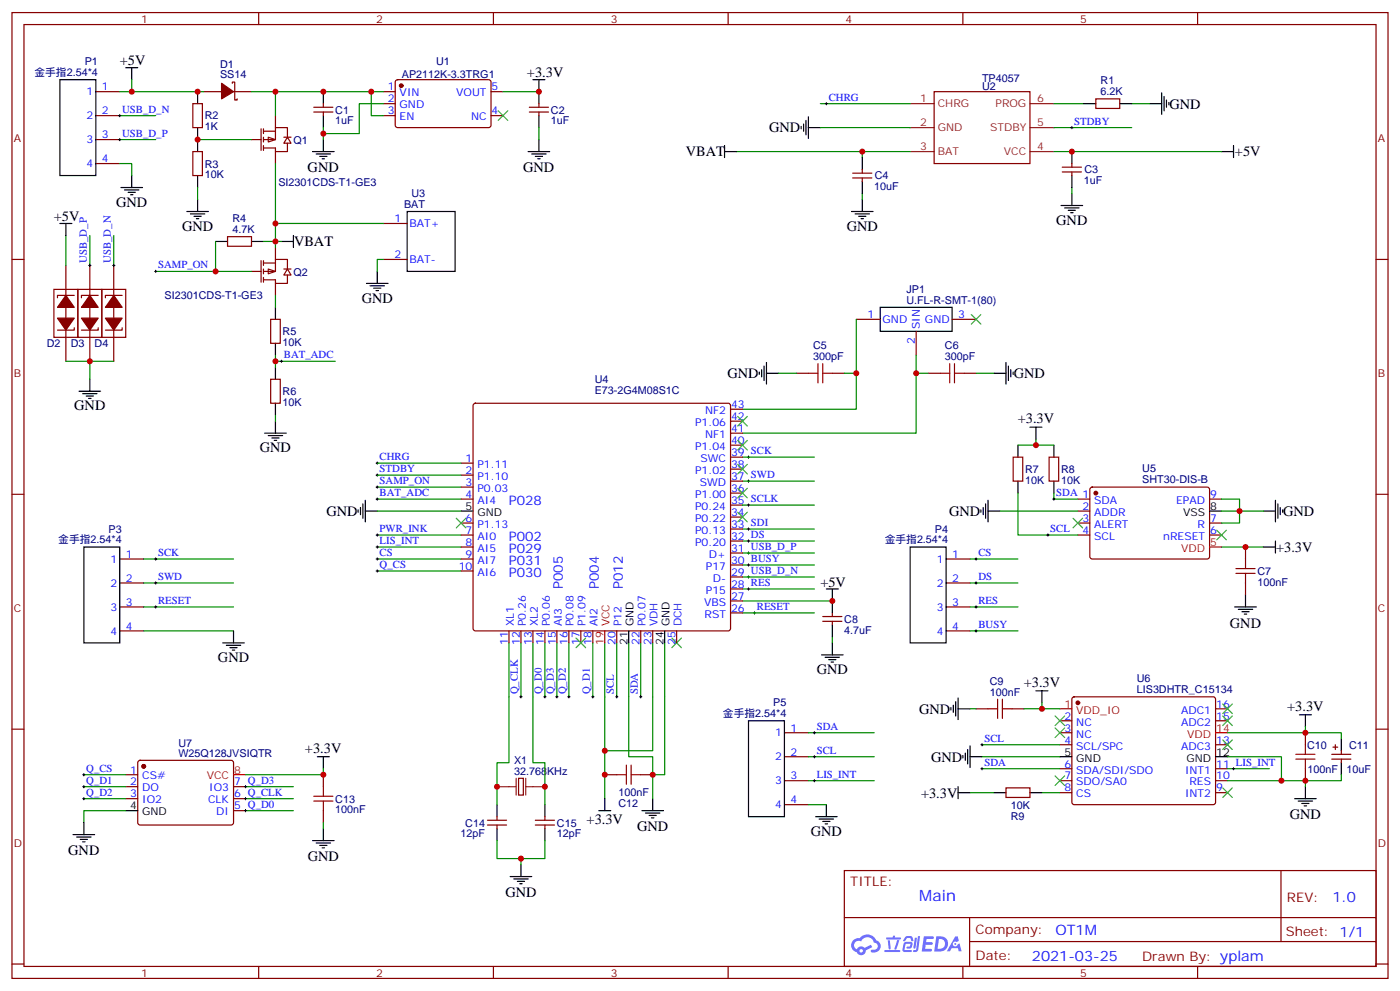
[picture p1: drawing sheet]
<svg xmlns="http://www.w3.org/2000/svg" width="412mm" height="292mm" viewBox="0 0 412 292" stroke-linecap="round" stroke-linejoin="round" font-family="sans-serif">
<g fill="none" stroke="#870000" stroke-width=".35">
<path d="M3.5 3.7h405.4v284.3h-405.4zM7.1 7.2h398.2v277.3h-398.2zM76.2 3.7v3.5M145.3 3.7v3.5M214.5 3.7v3.5M283.6 3.7v3.5M352.8 3.7v3.5M3.5 76.4h3.6M405.3 76.4h3.6M3.5 145.5h3.6M405.3 145.5h3.6M3.5 214.7h3.6"/>
<path d="M405.3 214.7h3.6M248.7 256.3h156.6v28.2h-156.6zM377.3 256.3v20.9M248.7 270.1h156.5M285.6 277.2h119.6M285.6 270.1v14.2M3.5 283.8h3.6M76.2 284.5v3.5M145.3 284.5v3.5M214.5 284.5v3.5M283.6 284.5v3.5M352.8 284.5v3.5"/>
<path d="M405.3 283.8h3.6"/>
</g>
<g fill="#5487ff">
<path d="M272.1 275.6h2.6l.3 .2-.1 .6h-2l-.1 1h1.6l.4 .4-.4 .3h-1.7l-.2 1.2 1.8 .1 .3 .3-.2 .4h-2.9z"/>
<path d="M281.4 275.7h.7l.4 1.3-.7 .3a.74 .74 0 0 0-1.1 .3 .74 .74 0 0 0 .5 1.1 .74 .74 0 0 0 .9-.7l.5-.3 .7 2.4h-.9l-.2-1h-1.9l-.5 1h-.9z"/>
<path d="M269.5 276.1h.6l-.4 2.9a.31 .31 0 0 1-.3 .3 .31 .31 0 0 1-.3-.3z"/>
<path d="M270.4 275.6h.6l-.5 4a.89 .89 0 0 1-.7 .7 .89 .89 0 0 1-.9-.3l1-.5z"/>
<path d="M266.8 275.8l.6-.2 1.2 .1 .5 1.3-.6 .1-.4-.9-1 .1a.95 .95 0 0 1-1 .8l-.1-.2z"/>
<path d="M266.4 277.5l1.8-.2a1.04 1.04 0 0 1 .6 1.1 1.04 1.04 0 0 1-.8 .9h-.7a.29 .29 0 0 1-.3-.4 .29 .29 0 0 1 .3-.2h.7l.2-.8h-1.4l-.4 1.7 1.9 .1a.29 .29 0 0 1 .3 .3 .29 .29 0 0 1-.3 .3h-2l-.4-.3 .2-2.1z"/>
<path d="M260.5 279.7h4.4a.3 .3 0 0 1 .3 .3 .3 .3 0 0 1-.3 .3h-4.3z"/>
<path d="M264.3 276.8h.6l-.5 1.6a1.02 1.02 0 0 1-.7 1.2l-.2-.3z"/>
<path d="M261.5 276.8h.6l.3 2.4-.3 .3-.3-.2z"/>
<path d="M261.1 276h1.9l.2-.5h.5l-.1 .5h1.5a.29 .29 0 0 1 .3 .3 .29 .29 0 0 1-.3 .3h-3.9z"/>
<path d="M275.8 275.6l-.6 4.5h1.4a2.27 2.27 0 0 0 2.7-2.3 2.27 2.27 0 0 0-2.7-2.2zM276.6 276.4a1.5 1.5 0 0 1 1.8 1.6 1.5 1.5 0 0 1-1.9 1.3h-.3z"/>
<path d="M251.4 276.8a2.09 2.09 0 0 0 1 3.5 1.37 1.37 0 0 0 1.5 .9 1.37 1.37 0 0 0 1.1-1.4l2-1-.5-.7-1.8 1a1.4 1.4 0 0 0-2.3 .4 1.32 1.32 0 0 1-.6-1.9 1.32 1.32 0 0 1 1.9-.4 2.02 2.02 0 0 1 2-1.3 2.02 2.02 0 0 1 1.8 1.6 1.09 1.09 0 0 1 1.1 1.4 1.09 1.09 0 0 1-1.6 .7 .41 .41 0 0 0-.5 .3 .41 .41 0 0 0 .4 .5 1.89 1.89 0 0 0 2.4-1.2 1.89 1.89 0 0 0-1.2-2.4 2.98 2.98 0 0 0-5-.6l-1 .1zM253.2 279.9a.52 .52 0 0 1 1 0 .52 .52 0 0 1-1 0z"/>
<circle cx="281.4" cy="277.9" r=".28"/>
</g>
<g fill="none" stroke="#000" stroke-width=".35">
<path d="M236 37.2v.7M236.7 36.5v2.1M237.4 35.5v4.2M238.1 37.6h3.6M238.1 34.4v6.3M319.3 30.5h3.5M329.8 30.5h3.6M338.7 30.5h3.5M342.2 27.3v6.4M342.9 28.4v4.2M343.6 29.5v2.1M344.3 30.2v.7"/>
<path d="M213.4 44.6h3.6M213.4 42.9v3.5M254 46.4v3.5M254 53.4v3.6M254 58.7v3.6M315.7 44.6v3.6M315.7 51.7v3.5M315.7 57v3.5M359.8 44.6h3.6M363.4 42.9v3.5M82.9 71.1h3.5M86.4 69.3v3.5"/>
<path d="M250.8 62.3h6.4M251.9 63h4.2M252.9 63.7h2.2M253.6 64.4h.8M312.6 60.5h6.3M313.6 61.2h4.3M314.7 61.9h2.1M315.4 62.6h.7M78 127.5h6.3M79 128.2h4.3M80.1 128.9h2.1M80.8 129.6h.7"/>
<path d="M81.1 124v3.5"/>
</g>
<path d="M268.1 30.5h7.1M268.1 37.6h7.1M303.4 30.5h7M303.4 37.6h7M268.1 44.6h7.1M303.4 44.6h7" fill="none" stroke="#8c2424" stroke-width=".35"/>
<path d="M275.2 27h28.2v21.2h-28.2zM322.8 29.1h7v2.8h-7zM251.2 52.4h5.6M251.2 51h5.6M254 49.9v1.1M254 52.4v1M312.9 50.6h5.7M312.9 49.2h5.7M315.7 48.2v1M315.7 50.6v1.1" fill="none" stroke="#870000" stroke-width=".35"/>
<path d="M241.7 30.5h26.4M241.7 37.6h26.4M310.4 30.5h8.9M310.4 37.6h23M333.4 30.5h5.3M217 44.6h37M254 57v1.7M268.1 44.6h-14.1v1.8M310.4 44.6h49.4M315.7 55.2v1.8" fill="none" stroke="#008700" stroke-width=".35"/>
<path d="M243.1 30.5h.7M243.4 30.2v.7M315.4 37.6h.7M315.7 37.2v.7" fill="none" stroke="#000" stroke-width=".29"/>
<path d="M79 79.2l2.1 .7-2.1 .7z" fill="#fff" stroke="#870000" stroke-width=".35"/>
<g fill="none" stroke="#870000" stroke-width=".35">
<path d="M28.2 27h7.1M28.2 34h7.1M60 27h5.3M68.4 24.5v-.3h.7v5.3h.7v-.4M68.8 27h5.3M92.4 33h5.7M92.4 31.6h5.7M95.2 30.5v1.1M95.2 33v1M112.9 27h3.5M112.9 30.5h3.5M112.9 34h3.5"/>
<path d="M116.7 23.7l.4-.2h27.1l.4 .7v12.9l-.7 .5-27.1-.1-.4-.6v-12.7zM144.6 27h3.6M144.6 34h3.6M155.9 33h5.7M155.9 31.6h5.7M158.7 30.5v1.1M158.7 33v1M28.2 41.1h7.1M28.2 48.2h7.1M67 69.7h7.1v2.8h-7.1zM74.1 79.9h2.8M76.9 76.7v6.4"/>
<path d="M77.6 77.4h3.5M77.6 76.7v1.4M77.6 79.2v1.4M81.1 76.4h3.6v2.8M81.1 76.4v3.5h-3.5M81.1 72.8v3.6M83.6 79.2h2.1M84.7 79.2l1 1.8h-2.1zM77.6 81.7v1.4M79.7 94h2.8v7.1h-2.8zM81.1 83.4v3.6M84.7 81v2.4h-3.6v-1h-3.5"/>
<path d="M79.7 111.7h2.8v7h-2.8z"/>
</g>
<g fill="none" stroke="#000" stroke-width=".35">
<path d="M37 19.9h3.6M38.8 19.9v3.6M17.6 23.5h10.6v28.2h-10.6zM95.2 27v3.5M95.2 34v3.6M157 23.5h3.5M158.7 23.5v7M158.7 34v3.6M35.6 55.2h6.4M36.7 55.9h4.2M37.7 56.6h2.2M38.5 57.3h.7"/>
<path d="M38.8 51.7v3.5M92.1 44.6h6.3M93.1 45.3h4.3M94.2 46h2.1M94.9 46.7h.7M95.2 41.1v3.5M155.6 44.6h6.3M156.6 45.3h4.3M157.7 46h2.1M158.4 46.7h.7M158.7 41.1v3.5M63.5 71.1h3.5"/>
<path d="M74.1 71.1h3.5M81.1 90.5v3.5M81.1 101.1v3.5M81.1 108.1v3.6M81.1 118.7v3.5"/>
</g>
<g fill="none" stroke="#008700" stroke-width=".35">
<path d="M35.3 27h24.7M35.3 34h10.6M38.8 23.5v3.5M95.2 37.6v3.5M95.2 27h17.7M109.4 27v7h3.5M112.9 30.5h-7.1v8.8h-10.6M148.2 27h10.5M158.7 37.6v3.5M35.3 48.2h3.5v3.5M35.3 41.1h10.6M45.9 79.9h28.2"/>
<path d="M63.5 71.1v8.8M77.6 71.1h3.5M82.9 71.1h-1.8v1.7M81.1 87v3.5M81.1 104.6v3.5M81.1 106.4h17.7M81.1 122.2v1.8"/>
</g>
<path d="M45.5 79.9h.7M45.9 79.6v.7M82.5 106.4h.8M82.9 106v.7" fill="none" stroke="#000" stroke-width=".29"/>
<g fill="#870000" stroke="#870000" stroke-width=".35">
<path d="M65.3 24.5l3.5 2.5-3.5 2.1z"/>
<circle cx="118.2" cy="25.2" r=".53"/>
</g>
<path d="M146.8 32.6l2.8 2.9M149.6 32.6l-2.8 2.9" fill="none" stroke="#3c3" stroke-width=".35"/>
<path d="M79 40.4l2.1 .7-2.1 .7z" fill="#fff" stroke="#870000" stroke-width=".35"/>
<g fill="none" stroke="#870000" stroke-width=".35">
<path d="M56.8 30.5h2.8v7.1h-2.8zM76.9 37.9v6.4M77.6 38.6h3.5M77.6 37.9v1.4M81.1 37.6h3.6v2.8M81.1 37.6v3.5h-3.5M81.1 34v3.6M56.8 44.6h2.8v7.1h-2.8zM74.1 41.1h2.8M77.6 40.4v1.4M77.6 42.9v1.4M81.1 44.6v3.6"/>
<path d="M83.6 40.4h2.1M84.7 40.4l1 1.8h-2.1zM84.7 42.2v2.4h-3.6v-1h-3.5M19.4 78.1v28.3M26.5 78.1v28.3M33.5 78.1v28.3M112.9 65.8h7M112.9 76.4h7M15.9 85.2h7v14.1h-7zM21.9 87h-5v.7M21.9 96.5v.7h-5M22.9 85.2h7.1v14.1h-7.1z"/>
<path d="M28.9 87h-4.9v.7M28.9 96.5v.7h-4.9M30 85.2h7v14.1h-7zM36 87h-5v.7M36 96.5v.7h-5M252.2 94h7.1M269.9 97.5v7.1M280.5 94h7M139.6 118.9l.5-.2h74.4l.5 .2 .2 .5v65.6l-.2 .5-.5 .2h-74.4l-.5-.2-.3-.5v-65.6zM234.6 109.9h3.5M245.2 109.9h3.5M273.4 109.9h3.5"/>
<path d="M284 109.9h3.5M135.8 136.3h3.5M135.8 139.9h3.5M215.2 138.1h3.5M215.2 134.6h3.5M215.2 131.1h3.5M215.2 127.5h3.5M215.2 124h3.5M215.2 120.5h3.5M298.4 134.6h2.9v7h-2.9zM309 134.6h2.9v7h-2.9zM135.8 143.4h3.5"/>
<path d="M135.8 146.9h3.5M135.8 154h3.5M135.8 157.5h3.5M215.2 159.3h3.5M215.2 155.8h3.5M215.2 152.2h3.5M215.2 148.7h3.5M215.2 145.2h3.5M215.2 141.6h3.5M317.5 146.9h3.5M317.5 154h3.5M317.5 157.5h3.5"/>
<path d="M317.5 150.5h3.5M321.3 143.6l.4-.2 34.2 .1 .4 .6-.1 20-.6 .5-34.1-.1-.5-.6v-19.8zM356.3 146.9h3.5M356.3 154h3.5M356.3 157.5h3.5M35.3 164.6h7M35.3 171.6h7M35.3 178.7h7M135.8 161h3.5M135.8 164.6h3.5M135.8 168.1h3.5M215.2 176.9h3.5"/>
<path d="M215.2 173.4h3.5M215.2 169.9h3.5M215.2 166.3h3.5M215.2 162.8h3.5M278.7 164.6h7.1M278.7 171.6h7.1M278.7 178.7h7.1M366.9 161v3.6M366.9 171.6v3.6M35.3 185.7h7M149.9 185.7v3.6M153.5 185.7v3.6"/>
<path d="M157 185.7v3.6M160.5 185.7v3.6M164 185.7v3.6M167.6 185.7v3.6M171.1 185.7v3.6M174.6 185.7v3.6M181.7 185.7v3.6M188.7 185.7v3.6M192.3 185.7v3.6M199.3 185.7v3.6M215.2 180.4h3.5M242.4 182.9h5.6"/>
<path d="M242.4 181.5h5.6M245.2 180.4v1.1M245.2 182.9v1.1M278.7 185.7h7.1M231.1 215.7h7M287.5 208.7h3.5M298.1 208.7h3.5M312.2 212.2h3.5M312.2 215.7h3.5M312.2 219.3h3.5M316 205.3l.4-.2h41l.5 .2 .2 .5-.1 30.7-.6 .4-41.2-.1-.5-.6v-30.4zM358.1 212.2h3.5"/>
<path d="M358.1 219.3h3.5M358.1 208.7h3.5M384.5 215.7v3.6M392.6 220h1.5M393.3 219.3v1.4M37 228.1h3.6M37 231.6h3.6M37 235.1h3.6M40.8 224l.5-.2 27.1 .1 .4 .6-.1 18-.6 .4-27.1-.1-.4-.6v-17.7zM68.8 231.6h3.5M68.8 235.1h3.5M68.8 238.7h3.5"/>
<path d="M95.2 228.1v3.5M95.2 238.7v3.5M152.8 229.1h1.4v5h-1.4zM178.2 228.1h3.5M188.7 228.1h3.6M231.1 229.8h7M231.1 222.8h7M231.1 236.9h7M296.3 232h7.1v2.8h-7.1zM312.2 226.3h3.5M312.2 229.8h3.5M312.2 233.4h3.5"/>
<path d="M358.1 226.3h3.5M358.1 229.8h3.5M358.1 233.4h3.5M384.5 226.3v3.5M392.3 222.1h5.6M392.3 223.5h5.6M395.1 221v1.1M395.1 223.5v1M143.6 242.9h5.6M143.6 241.5h5.6M146.4 240.4v1.1M146.4 242.9v1"/>
<path d="M157.7 242.9h5.6M157.7 241.5h5.6M160.5 240.4v1.1M160.5 242.9v1"/>
</g>
<g fill="none" stroke="#008700" stroke-width=".35">
<path d="M74.1 27h7v7M81.1 27h14.1M58.2 55.2v3.5M58.2 41.1h15.9M81.1 48.2v22.9M19.4 69.3v8.8M26.5 69.3v8.8M33.5 69.3v8.8M81.1 65.8h31.8M112.9 76.4h-1.8v3.5M252.2 94v26.5h-33.5M19.4 106.4h14.1"/>
<path d="M26.5 106.4v5.3M229.3 109.9h5.3M248.7 109.9h3.5M269.9 104.6v22.9h-51.2M269.9 109.9h3.5M287.5 109.9h5.3M111.1 136.3h24.7M111.1 139.9h24.7M218.7 134.6h21.2M299.9 131.1h10.5M305.2 129.3v1.8M111.1 157.5h24.7"/>
<path d="M111.1 146.9h24.7M111.1 150.5h24.7M111.1 143.4h24.7M218.7 155.8h21.2M218.7 159.3h21.2M218.7 141.6h21.2M218.7 148.7h21.2M294.6 150.5h22.9M299.9 145.2v12.3h17.6M310.4 145.2v1.7h7.1M359.8 146.9h5.3v7.1h-5.3M359.8 150.5h12.4"/>
<path d="M42.3 164.6h26.5M42.3 171.6h26.5M42.3 178.7h26.5M111.1 168.1h24.7M111.1 164.6h24.7M111.1 161h24.7M218.7 176.9h26.5M218.7 169.9h21.2M218.7 166.3h21.2M218.7 162.8h21.2M218.7 173.4h21.2M285.8 164.6h14.1"/>
<path d="M285.8 171.6h14.1M285.8 178.7h14.1M359.8 161h12.4M42.3 185.7h26.5M149.9 189.3v35.2h-3.5v12.4M153.5 189.3v15.8M157 189.3v35.2h3.5v12.4M160.5 189.3v15.8M164 189.3v15.8M167.6 189.3v15.8M174.6 189.3v15.8M178.2 189.3v45.8"/>
<path d="M181.7 189.3v15.8M185.2 189.3v33.5h7.1v12.3M188.7 189.3v15.8M192.3 189.3v31.7h-14.1M195.8 189.3v38.8h-3.5M218.7 180.4h21.2M245.2 187.5v1.8M285.8 185.7h14.1M238.1 215.7h19.4M285.8 208.7h1.7M289.3 219.3h22.9M301.6 208.7h10.6"/>
<path d="M306.9 206.9v1.8M384.5 214v1.7h-22.9M384.5 215.7h10.6v1.8M24.7 231.6h12.3M24.7 235.1h12.3M24.7 228.1h12.3M37 238.7h-12.3v3.5M72.3 231.6h14.1M72.3 235.1h14.1M72.3 238.7h14.1M95.2 226.3v1.8h-22.9M238.1 222.8h19.4"/>
<path d="M238.1 229.8h19.4M238.1 236.9h5.3M285.8 233.4h7M289.3 222.8h22.9M289.3 226.3h22.9M306.9 233.4h5.3M361.6 222.8h15.9v7h7v1.8M361.6 226.3h12.3M361.6 229.8h15.9M395.1 228.1v1.7h-10.6M95.2 242.2v1.7M146.4 247.5v5.3h7.1v1.7"/>
<path d="M160.5 247.5v5.3h-7"/>
</g>
<g fill="none" stroke="#000" stroke-width=".35">
<path d="M58.2 27v3.5M58.2 37.6v7M58.2 51.7v3.5M58.2 58.7v3.6M17.6 65.8h3.6M19.4 65.8v3.5M55 62.3h6.4M56.1 63h4.2M57.1 63.7h2.2M57.9 64.4h.7M111.1 79.9v3.5M119.9 62.3h14.2v17.6h-14.2z"/>
<path d="M107.9 83.4h6.4M109 84.1h4.2M110.1 84.8h2.1M110.8 85.5h.7M259.3 90.5h21.2v7h-21.2zM23.3 115.2h6.3M24.3 115.9h4.3M25.4 116.6h2.1M26.1 117.3h.7M26.5 111.7v3.5M223.7 109.5v.7M224.4 108.8v2.1"/>
<path d="M225.1 107.8v4.2M225.8 109.9h3.5M225.8 106.7v6.4M292.8 109.9h3.5M296.3 106.7v6.4M297 107.8v4.2M297.7 108.8v2.1M298.4 109.5v.7M299.9 131.1v3.5M303.4 125.8h3.5M305.2 125.8v3.5M310.4 131.1v3.5"/>
<path d="M105.5 150.1v.7M106.2 149.4v2.1M106.9 148.3v4.3M107.6 150.5h3.5M107.6 147.3v6.3M135.8 150.5h3.5M288.9 150.1v.7M289.6 149.4v2.1M290.3 148.3v4.3M291 150.5h3.6M291 147.3v6.3M299.9 141.6v3.6"/>
<path d="M310.4 141.6v3.6M356.3 150.5h3.5M372.2 150.5h3.5M375.7 147.3v6.3M375.7 159.3v3.5M376.4 148.3v4.3M377.1 149.4v2.1M377.8 150.1v.7M24.7 161h10.6v28.3h-10.6zM243.4 173.4h3.5M245.2 173.4v7M268.1 161h10.6v28.3h-10.6z"/>
<path d="M363.7 178.7h6.4M364.8 179.4h4.2M366.9 175.2v3.5M372.2 161h3.5M65.6 189.3h6.4M66.7 190h4.2M67.7 190.7h2.1M68.4 191.4h.7M68.8 185.7v3.6M185.2 185.7v3.6M195.8 185.7v3.6M242 192.8h6.4"/>
<path d="M243.1 193.5h4.2M244.1 194.2h2.1M244.8 194.9h.7M245.2 184v3.5M245.2 189.3v3.5M365.8 180.1h2.1M366.5 180.8h.7M220.5 212.2h10.6v28.2h-10.6zM280.1 208.3v.7M280.8 207.6v2.1M281.5 206.6v4.2M282.2 208.7h3.6"/>
<path d="M282.2 205.5v6.3M285.8 219.6v6.4M305.2 203.4h3.5M306.9 203.4v3.5M382.8 210.4h3.5M384.5 210.4v3.6M395.1 217.5v3.5M37 238.7h3.6M93.5 222.8h3.5M95.2 222.8v3.5M146.4 236.9v3.5M160.5 236.9v3.5"/>
<path d="M176.4 238.7h3.5M178.2 235.1v3.6M189.1 238.7h6.3M190.1 239.4h4.3M192.3 235.1v3.6M243.4 236.9v3.5M282.2 231.6v3.5M282.2 233.4h3.6M283.6 222.4v.7M284.3 221.7v2.1M285 220.7v4.2M285.8 222.8h3.5"/>
<path d="M292.8 233.4h3.5M303.4 233.4h3.5M312.2 222.8h3.5M358.1 222.8h3.5M381.4 235.1h6.3M382.4 235.8h4.2M383.5 236.5h2.1M384.2 237.2h.7M384.5 231.6v3.5M395.1 224.5v3.6M21.5 245.7h6.4M22.6 246.4h4.2"/>
<path d="M23.6 247.1h2.2M24.3 247.8h.7M24.7 242.2v3.5M92.1 247.5h6.3M93.1 248.2h4.3M94.2 248.9h2.1M94.9 249.6h.7M95.2 243.9v3.6M146.4 243.9v3.6M150.3 258.1h6.3M151.3 258.8h4.3M152.4 259.5h2.1"/>
<path d="M153.5 254.5v3.6M160.5 243.9v3.6M191.2 240.1h2.1M191.9 240.8h.7M240.2 240.4h6.4M241.3 241.1h4.2M242.4 241.8h2.1M243.1 242.5h.7M153.1 260.2h.7"/>
</g>
<g fill="none" stroke="#000" stroke-width=".29">
<path d="M34.9 34h.7M35.3 33.7v.7M34.9 41.1h.7M35.3 40.7v.8M26.1 78.1h.7M26.5 77.8v.7M33.2 78.1h.7M33.5 77.8v.7M110.8 139.9h.7M110.8 136.3h.7M111.1 136v.7M111.1 139.5v.7"/>
<path d="M220.1 134.6h.7M220.5 134.2v.7M110.8 146.9h.7M110.8 157.5h.7M110.8 143.4h.7M111.1 143.1v.7M111.1 146.6v.7M111.1 157.2v.7M220.1 141.6h.7M220.1 159.3h.7M220.1 148.7h.7M220.1 155.8h.7"/>
<path d="M220.5 141.3v.7M220.5 148.3v.7M220.5 155.4v.7M220.5 158.9v.7M308.3 157.5h.7M308.7 157.2v.7M310.1 146.9h.7M310.4 146.6v.7M45.5 164.6h.7M45.5 178.7h.7M45.5 171.6h.7M45.9 164.2v.7"/>
<path d="M45.9 171.3v.7M45.9 178.3v.7M110.8 164.6h.7M110.8 168.1h.7M110.8 161h.7M111.1 160.7v.7M111.1 164.2v.7M111.1 167.7v.8M220.1 162.8h.7M220.1 169.9h.7M220.1 173.4h.7M220.1 166.3h.7"/>
<path d="M220.5 162.5v.7M220.5 166v.7M220.5 169.5v.7M220.5 173v.7M287.2 164.6h.7M287.2 178.7h.7M287.2 171.6h.7M287.5 164.2v.7M287.5 171.3v.7M287.5 178.3v.7M221.9 180.4h.7M222.2 180.1v.7"/>
<path d="M287.2 185.7h.7M287.5 185.4v.7M153.1 205.1h.7M153.5 204.8v.7M160.2 205.1h.7M160.5 204.8v.7M163.7 205.1h.7M164 204.8v.7M167.2 205.1h.7M167.6 204.8v.7M174.3 205.1h.7M174.6 204.8v.7"/>
<path d="M181.3 205.1h.7M181.7 204.8v.7M188.4 205.1h.7M188.7 204.8v.7M239.5 215.7h.7M239.9 215.4v.7M288.9 219.3h.7M289.3 218.9v.7M24.3 235.1h.7M24.3 231.6h.7M24.3 228.1h.7M24.7 227.7v.7"/>
<path d="M24.7 231.2v.8M24.7 234.8v.7M72 235.1h.7M72 238.7h.7M72 231.6h.7M72.3 231.2v.8M72.3 234.8v.7M72.3 238.3v.7M239.5 222.8h.7M239.5 229.8h.7M239.9 222.4v.7M239.9 229.5v.7"/>
<path d="M288.9 226.3h.7M289.3 226v.7M363 226.3h.7M363.4 226v.7"/>
</g>
<g fill="none" stroke="#3c3" stroke-width=".35">
<path d="M286.1 92.6l2.8 2.8M288.9 92.6l-2.8 2.8M217.3 129.6l2.8 2.9M217.3 122.6l2.8 2.8M217.3 136.7l2.8 2.8M220.1 129.6l-2.8 2.9M220.1 122.6l-2.8 2.8M220.1 136.7l-2.8 2.8M134.4 152.6l2.8 2.8M137.2 152.6l-2.8 2.8M217.3 143.8l2.8 2.8M217.3 150.8l2.8 2.8"/>
<path d="M220.1 143.8l-2.8 2.8M220.1 150.8l-2.8 2.8M316.1 152.6l2.8 2.8M318.9 152.6l-2.8 2.8M358.4 156.1l2.8 2.8M361.2 156.1l-2.8 2.8M169.7 187.9l2.8 2.8M172.5 187.9l-2.8 2.8M197.9 187.9l2.8 2.8M200.7 187.9l-2.8 2.8M310.8 210.8l2.8 2.8M310.8 214.3l2.8 2.8"/>
<path d="M313.6 210.8l-2.8 2.8M313.6 214.3l-2.8 2.8M360.2 207.3l2.8 2.8M360.2 210.8l2.8 2.8M360.2 217.8l2.8 2.9M363 207.3l-2.8 2.8M363 210.8l-2.8 2.8M363 217.8l-2.8 2.9M310.8 228.4l2.8 2.8M313.6 228.4l-2.8 2.8M360.2 232l2.8 2.8M363 232l-2.8 2.8"/>
</g>
<path d="M146.4 231.6h5.6M152 229.1v5M154.9 229.1v5M154.9 231.6h5.6" fill="none" stroke="#8c2424" stroke-width=".35"/>
<g fill="none" stroke="#a10000" stroke-width=".35">
<path d="M238.1 109.9h2.8M240.9 107.1v5.6M242.4 109.9h2.8M242.4 107.1v5.6M276.9 109.9h2.9M279.8 107.1v5.6M281.2 109.9h2.8M281.2 107.1v5.6M364.1 168.8h5.6M364.1 167.4h5.6M366.9 164.6v2.8M366.9 168.8v2.8"/>
<path d="M291 208.7h2.9M293.9 205.8v5.7M295.3 208.7h2.8M295.3 205.8v5.7M384.5 219.3v2.8M92.4 234.4h5.7M92.4 235.8h5.7M95.2 231.6v2.8M95.2 235.8v2.9M181.7 228.1h2.8M184.5 225.2v5.7M185.9 225.2v5.7"/>
<path d="M185.9 228.1h2.8M381.7 223.5h5.6M381.7 222.1h5.6M384.5 223.5v2.8"/>
</g>
<path d="M356.3 161h3.5M178.2 185.7v3.6M312.2 208.7h3.5M358.1 215.7h3.5M68.8 228.1h3.5" fill="none" stroke="#f00" stroke-width=".35"/>
<g fill="#870000" stroke="#870000" stroke-width=".35">
<path d="M33.5 87l2.5 3.5h-5z"/>
<path d="M31 93.7h5l-2.5 3.5z"/>
<path d="M26.5 87l2.4 3.5h-4.9z"/>
<path d="M24 93.7h4.9l-2.4 3.5z"/>
<path d="M19.4 87l2.5 3.5h-5z"/>
<path d="M16.9 93.7h5l-2.5 3.5z"/>
<circle cx="322.8" cy="145.2" r=".53"/>
<circle cx="317.5" cy="206.9" r=".53"/>
<circle cx="42.3" cy="225.6" r=".53"/>
</g>
<g fill="#c00">
<circle cx="315.7" cy="44.6" r=".88"/>
<circle cx="254" cy="44.6" r=".88"/>
<circle cx="81.1" cy="71.1" r=".88"/>
<circle cx="63.5" cy="79.9" r=".88"/>
<circle cx="81.1" cy="106.4" r=".88"/>
<circle cx="95.3" cy="39.3" r=".88"/>
<circle cx="158.8" cy="27" r=".88"/>
<circle cx="109.4" cy="27" r=".88"/>
<circle cx="38.8" cy="27" r=".88"/>
<circle cx="81.1" cy="27" r=".88"/>
<circle cx="95.3" cy="27" r=".88"/>
<circle cx="58.2" cy="27" r=".88"/>
<circle cx="58.2" cy="41.1" r=".88"/>
<circle cx="245.2" cy="176.9" r=".88"/>
<circle cx="160.5" cy="231.6" r=".88"/>
<circle cx="146.4" cy="231.6" r=".88"/>
<circle cx="178.2" cy="228.1" r=".88"/>
<circle cx="192.3" cy="228.1" r=".88"/>
<circle cx="178.2" cy="221" r=".88"/>
<circle cx="153.5" cy="252.8" r=".88"/>
<circle cx="252.2" cy="109.9" r=".88"/>
<circle cx="269.9" cy="109.9" r=".88"/>
<circle cx="366.9" cy="161" r=".88"/>
<circle cx="365.1" cy="150.5" r=".88"/>
<circle cx="305.2" cy="131.1" r=".88"/>
<circle cx="81.1" cy="65.8" r=".88"/>
<circle cx="95.3" cy="228.1" r=".88"/>
<circle cx="306.9" cy="208.7" r=".88"/>
<circle cx="384.5" cy="215.7" r=".88"/>
<circle cx="384.5" cy="229.8" r=".88"/>
<circle cx="377.5" cy="229.8" r=".88"/>
<circle cx="26.5" cy="106.4" r=".88"/>
</g>
<text font-size="4.6" fill="#00f" x="270.8" y="265.3">Main</text>
<g font-size="4.2">
<text x="35.3" y="19.2">+5V</text>
<text x="155.2" y="22.8">+3.3V</text>
<text x="344.5" y="32">GND</text>
<text x="226.5" y="39">GND</text>
<text x="202" y="46">VBAT</text>
<text x="363.8" y="46">+5V</text>
<text x="90.6" y="50.7">GND</text>
<text x="154.1" y="50.7">GND</text>
<text x="15.9" y="65.1">+5V</text>
<text x="34.2" y="60.9">GND</text>
<text x="53.6" y="67.9">GND</text>
<text x="249.4" y="67.9">GND</text>
<text x="311.1" y="66.1">GND</text>
<text x="86.6" y="72.5">VBAT</text>
<text x="106.5" y="89.1">GND</text>
<text x="214.3" y="111.3">GND</text>
<text x="298.6" y="111.3">GND</text>
<text x="21.9" y="120.8">GND</text>
<text x="299.8" y="124.7">+3.3V</text>
<text x="76.6" y="133.2">GND</text>
<text x="96.1" y="151.8">GND</text>
<text x="279.6" y="151.9">GND</text>
<text x="378" y="151.9">GND</text>
<text x="375.9" y="162.5">+3.3V</text>
<text x="241.7" y="172.7">+5V</text>
<text x="362.3" y="184.8">GND</text>
<text x="64.2" y="194.9">GND</text>
<text x="240.6" y="198.4">GND</text>
<text x="301.6" y="202.3">+3.3V</text>
<text x="379.2" y="209.3">+3.3V</text>
<text x="270.8" y="210.1">GND</text>
<text x="89.8" y="221.7">+3.3V</text>
<text x="274.3" y="224.2">GND</text>
<text x="271.3" y="234.8">+3.3V</text>
<text x="172.8" y="242.6">+3.3V</text>
<text x="187.7" y="244.7">GND</text>
<text x="379.9" y="241.2">GND</text>
<text x="20.1" y="251.8">GND</text>
<text x="238.8" y="246.1">GND</text>
<text x="90.7" y="253.6">GND</text>
<text x="148.9" y="264.1">GND</text>
</g>
<g font-size="4.2" fill="#00f">
<text x="392.5" y="265.6">1.0</text>
<text x="310.9" y="275.1">OT1M</text>
<text x="304" y="282.9">2021-03-25</text>
</g>
<g font-size="3.9" fill="#00f">
<text x="149.9" y="148.7">P028</text>
<text x="149.9" y="159.3">P002</text>
<text x="149.9" y="162.8">P029</text>
<text x="149.9" y="166.3">P031</text>
<text x="149.9" y="169.9">P030</text>
<text x="165.8" y="173.4" transform="rotate(-90 165.8 173.4)">P005</text>
<text x="176.4" y="173.4" transform="rotate(-90 176.4 173.4)">P004</text>
<text x="183.4" y="173.4" transform="rotate(-90 183.4 173.4)">P012</text>
</g>
<g font-size="3.9" fill="#800">
<text x="250.5" y="260.9">TITLE:</text>
<text x="379.1" y="265.6">REV:</text>
<text x="287.4" y="275.1">Company:</text>
<text x="378.7" y="275.7">Sheet: 1/1</text>
<text x="287.4" y="282.8">Date:</text>
<text x="336.4" y="282.8">Drawn By: yplam</text>
</g>
<g font-size="3.2" fill="#800">
<text x="41.6" y="6.7">1</text>
<text x="110.8" y="6.7">2</text>
<text x="179.9" y="6.7">3</text>
<text x="249.1" y="6.7">4</text>
<text x="318.2" y="6.7">5</text>
<text x="4.1" y="41.8">A</text>
<text x="405.9" y="41.8">A</text>
<text x="4.1" y="110.9">B</text>
<text x="405.9" y="110.9">B</text>
<text x="4.1" y="180.1">C</text>
<text x="405.9" y="180.1">C</text>
<text x="4.1" y="249.2">D</text>
<text x="405.9" y="249.2">D</text>
<text x="41.6" y="287.5">1</text>
<text x="110.8" y="287.5">2</text>
<text x="179.9" y="287.5">3</text>
<text x="249.1" y="287.5">4</text>
<text x="318.2" y="287.5">5</text>
</g>
<g font-size="3.2" fill="#000080">
<text x="10.1" y="22.4">金手指2.54*4</text>
<text x="24.9" y="19.2">P1</text>
<text x="64.8" y="23.1">SS14</text>
<text x="64.8" y="19.9">D1</text>
<text x="118.4" y="22.9">AP2112K-3.3TRG1</text>
<text x="128.5" y="19.2">U1</text>
<text x="289.3" y="24.2">TP4057</text>
<text x="289.3" y="26.6">U2</text>
<text x="324.2" y="28">6.2K</text>
<text x="324.2" y="24.9">R1</text>
<text x="60.3" y="35.2">R2</text>
<text x="98.8" y="33.5">C1</text>
<text x="162.3" y="33.5">C2</text>
<text x="60.3" y="38.4">1K</text>
<text x="98.8" y="36.6">1uF</text>
<text x="162.3" y="36.6">1uF</text>
<text x="86.4" y="42.5">Q1</text>
<text x="60.3" y="52.5">10K</text>
<text x="60.3" y="49.3">R3</text>
<text x="257.7" y="52.8">C4</text>
<text x="319.4" y="51.1">C3</text>
<text x="82" y="54.6">SI2301CDS-T1-GE3</text>
<text x="121.2" y="58">U3</text>
<text x="257.5" y="56">10uF</text>
<text x="319.3" y="54.2">1uF</text>
<text x="68.4" y="65.5">R4</text>
<text x="119" y="61.2">BAT</text>
<text x="68.4" y="68.6">4.7K</text>
<text x="86.4" y="81.3">Q2</text>
<text x="48.5" y="88.1">SI2301CDS-T1-GE3</text>
<text x="267" y="89.4">U.FL-R-SMT-1(80)</text>
<text x="267" y="86.3">JP1</text>
<text x="83.3" y="101.9">10K</text>
<text x="83.3" y="98.7">R5</text>
<text x="13.8" y="102.2">D2</text>
<text x="20.8" y="102.2">D3</text>
<text x="27.9" y="102.2">D4</text>
<text x="239.5" y="106">300pF</text>
<text x="239.5" y="102.8">C5</text>
<text x="278.4" y="106">300pF</text>
<text x="278.4" y="102.8">C6</text>
<text x="175.2" y="112.7">U4</text>
<text x="83.3" y="119.5">10K</text>
<text x="83.3" y="116.3">R6</text>
<text x="175.2" y="115.9">E73-2G4M08S1C</text>
<text x="302" y="142.4">10K</text>
<text x="302" y="139.2">R7</text>
<text x="312.6" y="142.4">10K</text>
<text x="312.6" y="139.2">R8</text>
<text x="336.5" y="142.2">SHT30-DIS-B</text>
<text x="336.5" y="139">U5</text>
<text x="17.2" y="160">金手指2.54*4</text>
<text x="32" y="156.8">P3</text>
<text x="260.6" y="160">金手指2.54*4</text>
<text x="275.4" y="156.8">P4</text>
<text x="370.4" y="172.4">100nF</text>
<text x="370.4" y="169.2">C7</text>
<text x="248.7" y="183.4">C8</text>
<text x="248.7" y="186.5">4.7uF</text>
<text x="291.5" y="201.7">C9</text>
<text x="334.9" y="200.9">U6</text>
<text x="227.8" y="208">P5</text>
<text x="291.5" y="204.8">100nF</text>
<text x="334.9" y="204.1">LIS3DHTR_C15134</text>
<text x="213" y="211.1">金手指2.54*4</text>
<text x="52.5" y="219.8">U7</text>
<text x="385" y="220.4">C10</text>
<text x="397.4" y="220.4">C11</text>
<text x="52.5" y="222.8">W25Q128JVSIQTR</text>
<text x="151.4" y="224.9">X1</text>
<text x="385.2" y="227.4">100nF</text>
<text x="396.6" y="227.4">10uF</text>
<text x="151.4" y="228.1">32.768KHz</text>
<text x="98.8" y="239.4">100nF</text>
<text x="98.8" y="236.3">C13</text>
<text x="182.2" y="234.4">100nF</text>
<text x="182.2" y="237.5">C12</text>
<text x="297.8" y="238.3">10K</text>
<text x="137.1" y="243.4">C14</text>
<text x="164" y="243.4">C15</text>
<text x="297.8" y="241.5">R9</text>
<text x="135.6" y="246.5">12pF</text>
<text x="164" y="246.5">12pF</text>
</g>
<g font-size="3.2" fill="#00f">
<text x="25.5" y="28">1</text>
<text x="30" y="26.6">1</text>
<text x="114.2" y="26.6">1</text>
<text x="117.7" y="28.4">VIN</text>
<text x="134.4" y="28.4">VOUT</text>
<text x="144.8" y="26.6">5</text>
<text x="244.1" y="29.6">CHRG</text>
<text x="25.5" y="35.1">2</text>
<text x="30" y="33.7">2</text>
<text x="36" y="33.2">USB_D_N</text>
<text x="114.2" y="30.2">2</text>
<text x="114.2" y="33.7">3</text>
<text x="117.7" y="31.9">GND</text>
<text x="117.7" y="35.5">EN</text>
<text x="138.7" y="35.5">NC</text>
<text x="144.8" y="33.7">4</text>
<text x="30" y="40.7">3</text>
<text x="36" y="40.2">USB_D_P</text>
<text x="316.4" y="36.7">STDBY</text>
<text x="25.5" y="42.2">3</text>
<text x="30" y="47.8">4</text>
<text x="25.5" y="49.2">4</text>
<text x="116.2" y="65.4">1</text>
<text x="120.6" y="66.9">BAT+</text>
<text x="25.6" y="77.4" transform="rotate(-90 25.6 77.4)">USB_D_P</text>
<text x="32.6" y="77.4" transform="rotate(-90 32.6 77.4)">USB_D_N</text>
<text x="116.2" y="76">2</text>
<text x="120.6" y="77.4">BAT-</text>
<text x="46.6" y="79">SAMP_ON</text>
<text x="255.5" y="93.7">1</text>
<text x="260" y="95.1">GND</text>
<text x="272.5" y="95.1">GND</text>
<text x="282.2" y="93.7">3</text>
<text x="269.5" y="101.3" transform="rotate(-90 269.5 101.3)">2</text>
<text x="270.9" y="96.8" transform="rotate(-90 270.9 96.8)">SIN</text>
<text x="83.6" y="105.5">BAT_ADC</text>
<text x="204.8" y="125.4">P1.06</text>
<text x="207.7" y="121.9">NF2</text>
<text x="215.4" y="123.6">42</text>
<text x="215.4" y="120.1">43</text>
<text x="207.7" y="128.9">NF1</text>
<text x="215.4" y="130.7">40</text>
<text x="215.4" y="127.2">41</text>
<text x="111.8" y="135.5">CHRG</text>
<text x="137.2" y="136">1</text>
<text x="140.7" y="137.8">P1.11</text>
<text x="204.8" y="132.5">P1.04</text>
<text x="206.4" y="136">SWC</text>
<text x="215.4" y="137.8">38</text>
<text x="215.4" y="134.2">39 SCK</text>
<text x="111.8" y="142.5">SAMP_ON</text>
<text x="111.8" y="139">STDBY</text>
<text x="137.2" y="139.5">2</text>
<text x="137.2" y="143.1">3</text>
<text x="140.7" y="141.3">P1.10</text>
<text x="204.8" y="139.5">P1.02</text>
<text x="206.1" y="143.1">SWD</text>
<text x="215.4" y="141.3">37 SWD</text>
<text x="111.8" y="146">BAT_ADC</text>
<text x="137.2" y="146.6">4</text>
<text x="140.7" y="144.8">P0.03</text>
<text x="140.7" y="148.3">AI4</text>
<text x="204.8" y="146.6">P1.00</text>
<text x="215.4" y="148.3">35 SCLK</text>
<text x="215.4" y="144.8">36</text>
<text x="311.1" y="146">SDA 1</text>
<text x="322.3" y="148.3">SDA</text>
<text x="346.5" y="148.3">EPAD</text>
<text x="356.5" y="146.6">9</text>
<text x="137.2" y="153.6">6</text>
<text x="140.7" y="155.4">P1.13</text>
<text x="204.8" y="153.6">P0.22</text>
<text x="204.8" y="150.1">P0.24</text>
<text x="215.4" y="155.4">33 SDI</text>
<text x="215.4" y="151.9">34</text>
<text x="318.8" y="150.1">2</text>
<text x="318.8" y="153.6">3</text>
<text x="322.3" y="151.9">ADDR</text>
<text x="322.3" y="155.4">ALERT</text>
<text x="352.8" y="155.4">R</text>
<text x="356.5" y="153.6">7</text>
<text x="111.8" y="156.6">PWR_INK</text>
<text x="111.8" y="160.2">LIS_INT</text>
<text x="137.2" y="157.2">7</text>
<text x="137.2" y="160.7">8</text>
<text x="140.7" y="158.9">AI0</text>
<text x="204.8" y="160.7">P0.20</text>
<text x="204.8" y="157.2">P0.13</text>
<text x="215.4" y="158.9">32 DS</text>
<text x="309.4" y="156.6">SCL</text>
<text x="318.8" y="157.2">4</text>
<text x="322.3" y="158.9">SCL</text>
<text x="342.6" y="158.9">nRESET</text>
<text x="356.5" y="157.2">6</text>
<text x="32.6" y="165.6">1</text>
<text x="37" y="164.2">1</text>
<text x="46.6" y="163.7">SCK</text>
<text x="111.8" y="163.7">CS</text>
<text x="111.8" y="167.2">Q_CS</text>
<text x="135.1" y="167.7">10</text>
<text x="137.2" y="164.2">9</text>
<text x="140.7" y="162.5">AI5</text>
<text x="140.7" y="166">AI7</text>
<text x="207.9" y="167.7">P17</text>
<text x="208.8" y="164.2">D+</text>
<text x="215.4" y="166">30 BUSY</text>
<text x="215.4" y="162.5">31 USB_D_P</text>
<text x="276" y="165.6">1</text>
<text x="280.5" y="164.2">1</text>
<text x="288.2" y="163.7">CS</text>
<text x="32.6" y="172.7">2</text>
<text x="37" y="171.3">2</text>
<text x="46.6" y="170.7">SWD</text>
<text x="140.7" y="169.5">AI6</text>
<text x="210" y="171.3">D-</text>
<text x="215.4" y="173">28 RES</text>
<text x="215.4" y="169.5">29 USB_D_N</text>
<text x="276" y="172.7">2</text>
<text x="280.5" y="171.3">2</text>
<text x="288.2" y="170.7">DS</text>
<text x="32.6" y="179.7">3</text>
<text x="37" y="178.3">3</text>
<text x="46.6" y="177.8">RESET</text>
<text x="207.4" y="178.3">VBS</text>
<text x="207.9" y="174.8">P15</text>
<text x="215.4" y="176.6">27</text>
<text x="223" y="179.6">RESET</text>
<text x="276" y="179.7">3</text>
<text x="280.5" y="178.3">3</text>
<text x="288.2" y="177.8">RES</text>
<text x="37" y="185.4">4</text>
<text x="151.3" y="184.4" transform="rotate(-90 151.3 184.4)">XL1</text>
<text x="154.9" y="184.4" transform="rotate(-90 154.9 184.4)">P0.26</text>
<text x="158.4" y="184.4" transform="rotate(-90 158.4 184.4)">XL2</text>
<text x="161.9" y="184.4" transform="rotate(-90 161.9 184.4)">P0.06</text>
<text x="165.5" y="184.4" transform="rotate(-90 165.5 184.4)">AI3</text>
<text x="169" y="184.4" transform="rotate(-90 169 184.4)">P0.08</text>
<text x="172.5" y="184.4" transform="rotate(-90 172.5 184.4)">P1.09</text>
<text x="176" y="184.4" transform="rotate(-90 176 184.4)">AI2</text>
<text x="183.1" y="184.4" transform="rotate(-90 183.1 184.4)">P12</text>
<text x="190.1" y="184.4" transform="rotate(-90 190.1 184.4)">P0.07</text>
<text x="193.7" y="184.4" transform="rotate(-90 193.7 184.4)">VDH</text>
<text x="200.7" y="184.4" transform="rotate(-90 200.7 184.4)">DCH</text>
<text x="207.6" y="181.9">RST</text>
<text x="215.4" y="180.1">26</text>
<text x="280.5" y="185.4">4</text>
<text x="288.2" y="184.9">BUSY</text>
<text x="32.6" y="186.8">4</text>
<text x="149.6" y="189.9" transform="rotate(-90 149.6 189.9)">11</text>
<text x="153.1" y="189.9" transform="rotate(-90 153.1 189.9)">12</text>
<text x="156.6" y="189.9" transform="rotate(-90 156.6 189.9)">13</text>
<text x="160.2" y="189.9" transform="rotate(-90 160.2 189.9)">14</text>
<text x="163.7" y="189.9" transform="rotate(-90 163.7 189.9)">15</text>
<text x="167.2" y="189.9" transform="rotate(-90 167.2 189.9)">16</text>
<text x="170.7" y="189.9" transform="rotate(-90 170.7 189.9)">17</text>
<text x="174.3" y="189.9" transform="rotate(-90 174.3 189.9)">18</text>
<text x="181.3" y="189.9" transform="rotate(-90 181.3 189.9)">20</text>
<text x="188.4" y="189.9" transform="rotate(-90 188.4 189.9)">22</text>
<text x="191.9" y="189.9" transform="rotate(-90 191.9 189.9)">23</text>
<text x="199" y="189.9" transform="rotate(-90 199 189.9)">25</text>
<text x="276" y="186.8">4</text>
<text x="152.6" y="204.4" transform="rotate(-90 152.6 204.4)">Q_CLK</text>
<text x="159.6" y="204.4" transform="rotate(-90 159.6 204.4)">Q_D0</text>
<text x="163.2" y="204.4" transform="rotate(-90 163.2 204.4)">Q_D3</text>
<text x="166.7" y="204.4" transform="rotate(-90 166.7 204.4)">Q_D2</text>
<text x="173.7" y="204.4" transform="rotate(-90 173.7 204.4)">Q_D1</text>
<text x="180.8" y="204.4" transform="rotate(-90 180.8 204.4)">SCL</text>
<text x="187.9" y="204.4" transform="rotate(-90 187.9 204.4)">SDA</text>
<text x="358.2" y="208.3">16</text>
<text x="232.8" y="215.4">1</text>
<text x="240.6" y="214.8">SDA</text>
<text x="313.5" y="211.8">2</text>
<text x="313.5" y="215.4">3</text>
<text x="317" y="213.6">NC</text>
<text x="347.9" y="213.6">ADC2</text>
<text x="347.9" y="210.1">ADC1</text>
<text x="358.2" y="211.8">15</text>
<text x="228.3" y="216.8">1</text>
<text x="240.6" y="221.9">SCL</text>
<text x="290" y="218.4">SCL</text>
<text x="313.5" y="218.9">4</text>
<text x="317" y="217.1">NC</text>
<text x="317" y="220.7">SCL/SPC</text>
<text x="347.9" y="220.7">ADC3</text>
<text x="358.2" y="218.9">13</text>
<text x="25.4" y="227.2">Q_CS</text>
<text x="38.4" y="227.7">1</text>
<text x="228.3" y="223.8">2</text>
<text x="232.8" y="222.4">2</text>
<text x="290" y="225.4">SDA</text>
<text x="313.5" y="226">6</text>
<text x="317" y="227.7">SDA/SDI/SDO</text>
<text x="349.1" y="227.7">INT1</text>
<text x="358.2" y="226">11 LIS_INT</text>
<text x="25.4" y="230.7">Q_D1</text>
<text x="38.4" y="231.2">2</text>
<text x="41.9" y="229.5">CS#</text>
<text x="41.9" y="233">DO</text>
<text x="61.6" y="233">IO3</text>
<text x="69" y="231.2">7 Q_D3</text>
<text x="228.3" y="230.9">3</text>
<text x="232.8" y="229.5">3</text>
<text x="240.6" y="229">LIS_INT</text>
<text x="313.5" y="229.5">7</text>
<text x="313.5" y="233">8</text>
<text x="317" y="231.2">SDO/SA0</text>
<text x="350.4" y="231.2">RES</text>
<text x="358.2" y="233">9</text>
<text x="358.2" y="229.5">10</text>
<text x="25.4" y="234.2">Q_D2</text>
<text x="38.4" y="234.8">3</text>
<text x="41.9" y="236.5">IO2</text>
<text x="61.3" y="236.5">CLK</text>
<text x="69" y="238.3">5 Q_D0</text>
<text x="69" y="234.8">6 Q_CLK</text>
<text x="228.3" y="237.9">4</text>
<text x="232.8" y="236.5">4</text>
<text x="317" y="234.8">CS</text>
<text x="349.1" y="234.8">INT2</text>
<text x="63.7" y="240.1">DI</text>
</g>
<g font-size="3.2" fill="#8d2323">
<text x="271" y="30.2">1</text>
<text x="276.2" y="31.6">CHRG</text>
<text x="293.3" y="31.6">PROG</text>
<text x="305.5" y="30.2">6</text>
<text x="271" y="37.2">2</text>
<text x="276.2" y="38.6">GND</text>
<text x="291.6" y="38.6">STDBY</text>
<text x="305.5" y="37.2">5</text>
<text x="271" y="44.3">3</text>
<text x="276.2" y="45.7">BAT</text>
<text x="295.7" y="45.7">VCC</text>
<text x="305.5" y="44.3">4</text>
</g>
<g font-size="3.2">
<text x="137.2" y="150.1">5</text>
<text x="140.7" y="151.9">GND</text>
<text x="348.5" y="151.9">VSS</text>
<text x="356.5" y="150.1">8</text>
<text x="186.6" y="184.4" transform="rotate(-90 186.6 184.4)">GND</text>
<text x="197.2" y="184.4" transform="rotate(-90 197.2 184.4)">GND</text>
<text x="184.9" y="189.9" transform="rotate(-90 184.9 189.9)">21</text>
<text x="195.4" y="189.9" transform="rotate(-90 195.4 189.9)">24</text>
<text x="313.5" y="222.4">5</text>
<text x="317" y="224.2">GND</text>
<text x="349.5" y="224.2">GND</text>
<text x="358.2" y="222.4">12</text>
<text x="38.4" y="238.3">4</text>
<text x="41.9" y="240.1">GND</text>
</g>
<g font-size="3.2" fill="#f00">
<text x="356.5" y="160.7">5</text>
<text x="347.9" y="162.5">VDD</text>
<text x="179.6" y="184.4" transform="rotate(-90 179.6 184.4)">VCC</text>
<text x="177.8" y="189.9" transform="rotate(-90 177.8 189.9)">19</text>
<text x="313.5" y="208.3">1</text>
<text x="317" y="210.1">VDD_IO</text>
<text x="358.2" y="215.4">14</text>
<text x="349.7" y="217.1">VDD</text>
<text x="69" y="227.7">8</text>
<text x="60.9" y="229.5">VCC</text>
</g>
</svg>
